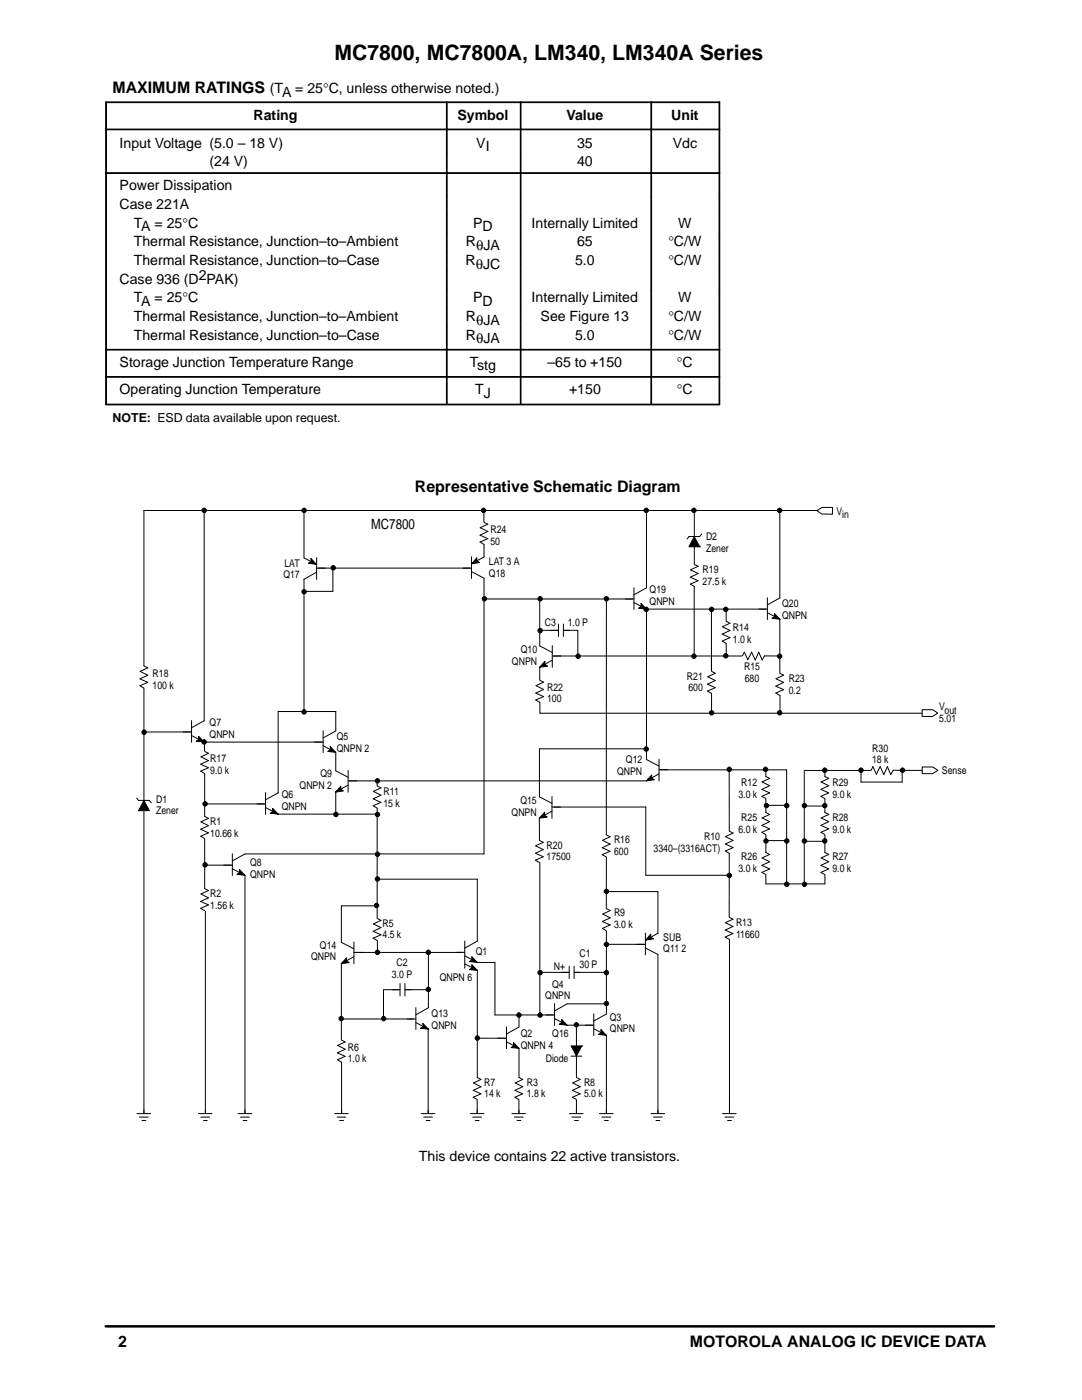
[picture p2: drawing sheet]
<svg xmlns="http://www.w3.org/2000/svg" width="216mm" height="279mm" viewBox="0 0 216 279" stroke-linecap="round" stroke-linejoin="round" font-family="sans-serif">
<path d="M21.1 264.7h177.2" fill="none" stroke="#000" stroke-width=".5"/>
<g fill="#000" stroke="#000" stroke-width=".2">
<path d="M21.1 20.3h.1v5.4h-.1z" fill-rule="evenodd"/>
<path d="M21.1 20.3h68v.2h-68z" fill-rule="evenodd"/>
<path d="M21.1 25.8h.1v4.9h-.1z" fill-rule="evenodd"/>
<path d="M21.1 25.8h68v.1h-68z" fill-rule="evenodd"/>
<path d="M21.1 30.8h.1v3.7h-.1z" fill-rule="evenodd"/>
<path d="M21.1 34.5h.1v4.8h-.1z" fill-rule="evenodd"/>
<path d="M21.1 34.5h68v.1h-68z" fill-rule="evenodd"/>
<path d="M21.1 39.3h.1v3.7h-.1z" fill-rule="evenodd"/>
<path d="M89.1 20.3h.1v5.4h-.1z" fill-rule="evenodd"/>
<path d="M89.1 20.3h14.7v.2h-14.7z" fill-rule="evenodd"/>
<path d="M89.1 25.8h.1v4.9h-.1z" fill-rule="evenodd"/>
<path d="M89.1 25.8h14.7v.1h-14.7z" fill-rule="evenodd"/>
<path d="M89.1 30.8h.1v3.7h-.1z" fill-rule="evenodd"/>
<path d="M89.1 34.5h.1v4.8h-.1z" fill-rule="evenodd"/>
<path d="M89.1 34.5h14.7v.1h-14.7z" fill-rule="evenodd"/>
<path d="M89.1 39.3h.1v3.7h-.1z" fill-rule="evenodd"/>
<path d="M103.8 20.3h.2v5.4h-.2z" fill-rule="evenodd"/>
<path d="M103.8 20.3h26.1v.2h-26.1z" fill-rule="evenodd"/>
<path d="M103.8 25.8h.2v4.9h-.2z" fill-rule="evenodd"/>
<path d="M103.8 25.8h26.1v.1h-26.1z" fill-rule="evenodd"/>
<path d="M103.8 30.8h.2v3.7h-.2z" fill-rule="evenodd"/>
<path d="M103.8 34.5h.2v4.8h-.2z" fill-rule="evenodd"/>
<path d="M103.8 34.5h26.1v.1h-26.1z" fill-rule="evenodd"/>
<path d="M103.8 39.3h.2v3.7h-.2z" fill-rule="evenodd"/>
<path d="M129.9 20.3h.1v5.4h-.1z" fill-rule="evenodd"/>
<path d="M129.9 20.3h13.7v.2h-13.7z" fill-rule="evenodd"/>
<path d="M129.9 25.8h.1v4.9h-.1z" fill-rule="evenodd"/>
<path d="M129.9 25.8h13.7v.1h-13.7z" fill-rule="evenodd"/>
<path d="M129.9 30.8h.1v3.7h-.1z" fill-rule="evenodd"/>
<path d="M129.9 34.5h.1v4.8h-.1z" fill-rule="evenodd"/>
<path d="M129.9 34.5h13.7v.1h-13.7z" fill-rule="evenodd"/>
<path d="M129.9 39.3h.1v3.7h-.1z" fill-rule="evenodd"/>
<path d="M143.5 20.3h.1v5.4h-.1z" fill-rule="evenodd"/>
<path d="M143.5 25.8h.1v4.9h-.1z" fill-rule="evenodd"/>
<path d="M143.5 30.8h.1v3.7h-.1z" fill-rule="evenodd"/>
<path d="M143.5 34.5h.1v4.8h-.1z" fill-rule="evenodd"/>
<path d="M143.5 39.3h.1v3.7h-.1z" fill-rule="evenodd"/>
<path d="M21.1 43h.1v3.7h-.1z" fill-rule="evenodd"/>
<path d="M21.1 46.7h.1v3.7h-.1z" fill-rule="evenodd"/>
<path d="M21.1 50.5h.1v3.7h-.1z" fill-rule="evenodd"/>
<path d="M21.1 54.2h.1v3.7h-.1z" fill-rule="evenodd"/>
<path d="M21.1 57.9h.1v3.7h-.1z" fill-rule="evenodd"/>
<path d="M89.1 43h.1v3.7h-.1z" fill-rule="evenodd"/>
<path d="M89.1 46.7h.1v3.7h-.1z" fill-rule="evenodd"/>
<path d="M89.1 50.5h.1v3.7h-.1z" fill-rule="evenodd"/>
<path d="M89.1 54.2h.1v3.7h-.1z" fill-rule="evenodd"/>
<path d="M89.1 57.9h.1v3.7h-.1z" fill-rule="evenodd"/>
<path d="M103.8 43h.2v3.7h-.2z" fill-rule="evenodd"/>
<path d="M103.8 46.7h.2v3.7h-.2z" fill-rule="evenodd"/>
<path d="M103.8 50.5h.2v3.7h-.2z" fill-rule="evenodd"/>
<path d="M103.8 54.2h.2v3.7h-.2z" fill-rule="evenodd"/>
<path d="M103.8 57.9h.2v3.7h-.2z" fill-rule="evenodd"/>
<path d="M129.9 43h.1v3.7h-.1z" fill-rule="evenodd"/>
<path d="M129.9 46.7h.1v3.7h-.1z" fill-rule="evenodd"/>
<path d="M129.9 50.5h.1v3.7h-.1z" fill-rule="evenodd"/>
<path d="M129.9 54.2h.1v3.7h-.1z" fill-rule="evenodd"/>
<path d="M129.9 57.9h.1v3.7h-.1z" fill-rule="evenodd"/>
<path d="M143.5 43h.1v3.7h-.1z" fill-rule="evenodd"/>
<path d="M143.5 46.7h.1v3.7h-.1z" fill-rule="evenodd"/>
<path d="M143.5 50.5h.1v3.7h-.1z" fill-rule="evenodd"/>
<path d="M143.5 54.2h.1v3.7h-.1z" fill-rule="evenodd"/>
<path d="M143.5 57.9h.1v3.7h-.1z" fill-rule="evenodd"/>
<path d="M21.1 61.6h.1v3.7h-.1z" fill-rule="evenodd"/>
<path d="M21.1 65.4h.1v4.3h-.1z" fill-rule="evenodd"/>
<path d="M21.1 69.7h.1v5.4h-.1z" fill-rule="evenodd"/>
<path d="M21.1 69.7h68v.2h-68z" fill-rule="evenodd"/>
<path d="M21.1 75.1h.1v5.6h-.1z" fill-rule="evenodd"/>
<path d="M21.1 75.1h68v.2h-68z" fill-rule="evenodd"/>
<path d="M89.1 61.6h.1v3.7h-.1z" fill-rule="evenodd"/>
<path d="M89.1 65.4h.1v4.3h-.1z" fill-rule="evenodd"/>
<path d="M89.1 69.7h.1v5.4h-.1z" fill-rule="evenodd"/>
<path d="M89.1 69.7h14.7v.2h-14.7z" fill-rule="evenodd"/>
<path d="M89.1 75.1h.1v5.6h-.1z" fill-rule="evenodd"/>
<path d="M89.1 75.1h14.7v.2h-14.7z" fill-rule="evenodd"/>
<path d="M103.8 61.6h.2v3.7h-.2z" fill-rule="evenodd"/>
<path d="M103.8 65.4h.2v4.3h-.2z" fill-rule="evenodd"/>
<path d="M103.8 69.7h.2v5.4h-.2z" fill-rule="evenodd"/>
<path d="M103.8 69.7h26.1v.2h-26.1z" fill-rule="evenodd"/>
<path d="M103.8 75.1h.2v5.6h-.2z" fill-rule="evenodd"/>
<path d="M103.8 75.1h26.1v.2h-26.1z" fill-rule="evenodd"/>
<path d="M129.9 61.6h.1v3.7h-.1z" fill-rule="evenodd"/>
<path d="M129.9 65.4h.1v4.3h-.1z" fill-rule="evenodd"/>
<path d="M129.9 69.7h.1v5.4h-.1z" fill-rule="evenodd"/>
<path d="M129.9 69.7h13.7v.2h-13.7z" fill-rule="evenodd"/>
<path d="M129.9 75.1h.1v5.6h-.1z" fill-rule="evenodd"/>
<path d="M129.9 75.1h13.7v.2h-13.7z" fill-rule="evenodd"/>
<path d="M143.5 61.6h.1v3.7h-.1z" fill-rule="evenodd"/>
<path d="M143.5 65.4h.1v4.3h-.1z" fill-rule="evenodd"/>
<path d="M143.5 69.7h.1v5.4h-.1z" fill-rule="evenodd"/>
<path d="M143.5 75.1h.1v5.6h-.1z" fill-rule="evenodd"/>
<path d="M21.1 80.7h122.5v.1h-122.5z" fill-rule="evenodd"/>
<path d="M62 111.4l1.1 1.2-1.6-.2 .6-.3z" fill-rule="evenodd"/>
<path d="M95.2 111.3l-.1 .6 .6 .4-1.6 .2z" fill-rule="evenodd"/>
<path d="M108.7 132v.6l.6 .3-1.6 .3z" fill-rule="evenodd"/>
<path d="M127.9 120.4l1.1 1.2-1.6-.2 .5-.4z" fill-rule="evenodd"/>
<path d="M154.5 122.4l1.1 1.2-1.6-.2 .6-.3z" fill-rule="evenodd"/>
<path d="M39.6 147l1.1 1.1-1.5-.2 .5-.3z" fill-rule="evenodd"/>
<path d="M65.9 149l1.1 1.1-1.6-.1 .5-.4z" fill-rule="evenodd"/>
<path d="M68 156.9v.6l.5 .3-1.5 .3z" fill-rule="evenodd"/>
<path d="M130 154.7v.6l.6 .3-1.6 .2z" fill-rule="evenodd"/>
<path d="M47.8 173.5l1.1 1.2-1.6-.2 .5-.3z" fill-rule="evenodd"/>
<path d="M54.4 161.3l1.1 1.2-1.6-.2 .5-.3z" fill-rule="evenodd"/>
<path d="M108.7 162.1v.6l.5 .4-1.6 .2z" fill-rule="evenodd"/>
<path d="M69.2 191.1l-.1 .7 .6 .3-1.6 .2z" fill-rule="evenodd"/>
<path d="M94.1 190.9l1.1 1.2-1.5-.2 .5-.3z" fill-rule="evenodd"/>
<path d="M84.4 204.2l1.1 1.2-1.6-.2 .5-.3z" fill-rule="evenodd"/>
<path d="M102.5 208.1l1.1 1.1-1.6-.1 .5-.4z" fill-rule="evenodd"/>
<path d="M112.1 203.4l1.1 1.2-1.6-.2 .5-.3z" fill-rule="evenodd"/>
<path d="M119.9 205.5l1.1 1.1-1.6-.2 .5-.3z" fill-rule="evenodd"/>
</g>
<g fill="none" stroke="#000" stroke-width=".2">
<path d="M40.7 101.9v41.9l-2.5 1.4M60.7 101.9v9.4l2.5 1.4M63.2 114.2l-2.5 1.4v26.4M63.2 113.4h30.9M63.2 111.3v4.3M66.4 113.4v4.6h-5.7M94.1 114.1l2.5 1.3v55h-47.7l-2.5 1.4M94.1 111.1v4.4M94.9 112.1l-.8 .4M96.6 101.9v2.3M96.6 108.6v2.5l-2.5 1.4M96.6 119.5h29.9"/>
<path d="M107.7 119.5v9.4l2.5 1.3M121 119.5v47.1M126.5 117.3v4.3M129 101.9v15.4l-2.5 1.4M138.5 117v13.9M138.5 101.9v10.7M153.1 119.3v4.3M155.6 101.9v17.4M155.6 119.3l-2.5 1.4M163 101.9l1.1-.6h2v1.3h-2.1zM163 101.9h-134.3v31M28.7 137.3v84.9"/>
<path d="M107.7 125.8h4M108.5 132.7l-.8 .4M110.2 131.8l-2.5 1.4v2.6M110.2 130.9h37.9M110.2 128.8v4.4M112.3 125.8h3v5.1M126.5 120.3l2.5 1.3M128.2 121.2l.8 .4M129 121.6v30l2.5 1.3M129 121.6h24.1M142 121.6v12M142 131.1v2.9"/>
<path d="M142 138.4v3.9M144.9 121.6v2.4M144.9 128.4v2.5M152.5 130.9h3.1M153.1 122.3l2.5 1.3-.8-.4M155.6 123.6v10.8M155.6 138.8v3.5M28.7 146.1h9.5M38.2 146.8l2.5 1.3M38.2 143.8v4.4M39.9 147.7l.8 .4M40.7 148.1h23.8"/>
<path d="M40.8 148.1v1.9M40.8 154.4v8.5M53 158.2v4.3M64.5 147.3l2.5-1.4v-3.9h-11.5v16.2l-2.5 1.4M64.5 148.8l2.5 1.3M64.5 145.8v4.4M66.2 149.7l.8 .4M67 153.8l2.5 1.3M67 150.1v3.7M67 158v4.5M67.8 157.6l-.8 .4M69.5 153.8v4.3"/>
<path d="M69.5 156.7l-2.5 1.4M75.3 155.8v1.1M107.7 140.2v2.1h76.3M110.1 159v4.3M129 149.4h-21.4v9.6l2.5 1.3M129.8 155.4l-.8 .4M131.5 154.4l-2.5 1.4h-59.5M131.5 151.5v4.4M131.5 153.6h1.7M131.8 153.6h25.2v22.8M145.5 153.6v12.3M152.8 153.6v22.8h11.8v-22.6"/>
<path d="M160.5 153.8v22.6M160.5 153.8h13.3M178.2 153.7l5.8 .1M180 153.7v2.4h-8.2v-2.3M184 141.6h2.1l1 .7-1 .7h-2.1zM184 153.1h2.2l.9 .6-1 .7h-2.1zM40.8 160.4h12.2M40.8 167.4v9.9M40.8 172.7h5.6M46.4 173.4l2.5 1.3-.8-.4M46.4 170.4v4.3M48.9 174.7v47.5"/>
<path d="M53 161.2l2.5 1.3M54.7 162.1l.8 .4M55.5 162.5h19.7M75.3 175.5h19.9v12.3l-2.5 1.4M75.3 161v22.3M107.7 172.1v30.5M108.5 162.8l-.8 .5M110.1 161.1h18.8v13.6h16.6M110.1 161.9l-2.5 1.4v4.4M121 177.9h10.3v8.3M121 171v10.3M145.5 170.3v12.8"/>
<path d="M152.9 167.8h4M152.9 160.7h4M160.5 167.9h4.1M160.5 160.9h4.1M41 181.7v40.5M68.1 188.1l2.5 1.3M68.9 191.9l-.8 .4v15.3M70.6 188v4.3M70.6 190.9l-2.5 1.4M75.2 180.8h-7.1v7.2M75.3 187.7v2.4M79.9 197.5h-3.4v5.9"/>
<path d="M80.6 197.5h4.9M85.5 190.1v11l-2.5 1.4M92.7 190.1h-22.1M92.7 190.8l2.5 1.3M92.7 187.8v5.4M94.4 191.7l.8 .4M95.2 193.7v21.3M95.2 192.1h3.6v10.5h11.9M107.7 194.1h6.1M114.5 194.1h6.5M121 185.8v16.6l-2.5 1.4M121 188.5h7.5"/>
<path d="M131.3 190.5v31.8M145.6 187.5v34.8M68.1 203.4h14.9M68.2 212v10.2M83 204.1l2.5 1.3-.8-.4M83 201.1v4.3M85.4 205.4v16.8M95.2 219.4v2.8M95.2 207.2h5.9M101.1 207.9l2.5 1.3M101.1 204.9v4.4M102.8 208.8l.8 .4"/>
<path d="M103.5 219.4v2.8M103.6 202.6v2.4l-2.5 1.4M103.6 209.2v5.8M110.7 203.3l2.5 1.3M110.7 200.3v4.4M112.4 204.2l.8 .4M113.2 204.6h5.3M115 204.6v10.4M115 219.4v2.8M118.5 205.3l2.5 1.3-.8-.4M118.5 202.3v4.4M121 206.6v15.6"/>
<path d="M121 200.3h-7.8l-2.5 1.4"/>
</g>
<path d="M148.2 130.1h4.3v1.7h-4.3z" fill="#fff"/>
<path d="M148.1 130.9l.4-.7 .7 1.5 .8-1.5 .7 1.5 .7-1.5 .7 1.5 .4-.8" fill="none" stroke="#000" stroke-width=".2"/>
<path d="M173.8 153h4.4v1.7h-4.4z" fill="#fff"/>
<path d="M173.8 153.8l.4-.8 .7 1.5 .7-1.5 .8 1.6 .7-1.6 .6 1.6 .5-.8" fill="none" stroke="#000" stroke-width=".2"/>
<path d="M27.8 133h1.7v4.3h-1.7z" fill="#fff"/>
<path d="M28.7 132.9l.8 .4-1.5 .7 1.5 .7-1.6 .8 1.6 .7-1.6 .7 .8 .4" fill="none" stroke="#000" stroke-width=".2"/>
<path d="M39.9 150h1.7v4.3h-1.7z" fill="#fff"/>
<path d="M40.8 150l.8 .3-1.5 .7 1.5 .8-1.6 .7 1.6 .7-1.6 .7 .8 .5" fill="none" stroke="#000" stroke-width=".2"/>
<path d="M39.9 163h1.7v4.3h-1.7z" fill="#fff"/>
<path d="M40.8 162.9l.8 .4-1.5 .7 1.5 .8-1.6 .7 1.6 .7-1.6 .7 .8 .5" fill="none" stroke="#000" stroke-width=".2"/>
<path d="M39.9 177.4h1.7v4.3h-1.7z" fill="#fff"/>
<path d="M40.8 177.3l.8 .4-1.5 .7 1.5 .8-1.6 .7 1.6 .7-1.6 .7 .8 .4" fill="none" stroke="#000" stroke-width=".2"/>
<path d="M74.3 183.3h1.7v4.4h-1.7z" fill="#fff"/>
<path d="M75.3 183.3l.7 .4-1.5 .7 1.5 .7-1.5 .8 1.5 .7-1.5 .6 .8 .5" fill="none" stroke="#000" stroke-width=".2"/>
<path d="M67.2 207.6h1.7v4.3h-1.7z" fill="#fff"/>
<path d="M68.1 207.6l.8 .3-1.5 .7 1.5 .8-1.6 .7 1.6 .7-1.6 .7 .8 .5" fill="none" stroke="#000" stroke-width=".2"/>
<path d="M94.3 215.1h1.7v4.3h-1.7z" fill="#fff"/>
<path d="M95.2 215l.8 .4-1.5 .7 1.5 .8-1.6 .7 1.6 .7-1.6 .7 .8 .4" fill="none" stroke="#000" stroke-width=".2"/>
<path d="M120.1 181.4h1.7v4.3h-1.7z" fill="#fff"/>
<path d="M121 181.3l.8 .4-1.5 .7 1.5 .8-1.6 .7 1.6 .7-1.6 .7 .8 .5" fill="none" stroke="#000" stroke-width=".2"/>
<path d="M106.7 167.8h1.7v4.3h-1.7z" fill="#fff"/>
<path d="M107.6 167.7l.8 .4-1.5 .7 1.5 .8-1.6 .7 1.6 .7-1.6 .7 .8 .4" fill="none" stroke="#000" stroke-width=".2"/>
<path d="M120.1 166.7h1.6v4.3h-1.6z" fill="#fff"/>
<path d="M121 166.6l.7 .4-1.5 .7 1.5 .8-1.5 .7 1.5 .7-1.5 .7 .8 .4" fill="none" stroke="#000" stroke-width=".2"/>
<path d="M144.6 183.1h1.7v4.3h-1.7z" fill="#fff"/>
<path d="M145.5 183.1l.8 .3-1.6 .7 1.6 .8-1.6 .7 1.6 .7-1.6 .7 .8 .5" fill="none" stroke="#000" stroke-width=".2"/>
<path d="M144.6 165.9h1.7v4.3h-1.7z" fill="#fff"/>
<path d="M145.5 165.9l.8 .4-1.5 .7 1.5 .7-1.6 .7 1.6 .8-1.6 .6 .8 .5" fill="none" stroke="#000" stroke-width=".2"/>
<path d="M151.9 155h1.7v4.3h-1.7z" fill="#fff"/>
<path d="M152.8 155l.8 .3-1.5 .8 1.5 .7-1.6 .7 1.6 .7-1.6 .7 .8 .5" fill="none" stroke="#000" stroke-width=".2"/>
<path d="M151.9 162.2h1.7v4.3h-1.7z" fill="#fff"/>
<path d="M152.8 162.2l.8 .3-1.5 .7 1.5 .8-1.6 .7 1.6 .7-1.6 .7 .8 .5" fill="none" stroke="#000" stroke-width=".2"/>
<path d="M151.9 170.2h1.7v4.3h-1.7z" fill="#fff"/>
<path d="M152.8 170.1l.8 .4-1.5 .7 1.5 .8-1.6 .7 1.6 .7-1.6 .7 .8 .5" fill="none" stroke="#000" stroke-width=".2"/>
<path d="M154.7 134.4h1.7v4.3h-1.7z" fill="#fff"/>
<path d="M155.6 134.4l.8 .3-1.6 .8 1.6 .7-1.6 .7 1.6 .7-1.6 .7 .8 .5" fill="none" stroke="#000" stroke-width=".2"/>
<path d="M144 124h1.7v4.4h-1.7z" fill="#fff"/>
<path d="M144.9 124l.8 .4-1.6 .7 1.6 .7-1.6 .8 1.6 .7-1.6 .6 .8 .5" fill="none" stroke="#000" stroke-width=".2"/>
<path d="M137.6 112.7h1.7v4.3h-1.7z" fill="#fff"/>
<path d="M138.5 112.6l.8 .4-1.5 .7 1.5 .8-1.6 .7 1.6 .7-1.6 .7 .8 .4" fill="none" stroke="#000" stroke-width=".2"/>
<path d="M106.8 135.8h1.7v4.3h-1.7z" fill="#fff"/>
<path d="M107.7 135.8l.8 .3-1.5 .7 1.5 .8-1.6 .7 1.6 .7-1.6 .7 .8 .5" fill="none" stroke="#000" stroke-width=".2"/>
<path d="M95.7 104.3h1.7v4.3h-1.7z" fill="#fff"/>
<path d="M96.6 104.2l.7 .4-1.5 .7 1.5 .8-1.5 .7 1.5 .7-1.5 .7 .8 .4" fill="none" stroke="#000" stroke-width=".2"/>
<path d="M74.3 156.9h1.7v4.3h-1.7z" fill="#fff"/>
<path d="M75.3 156.9l.7 .3-1.5 .7 1.5 .8-1.5 .7 1.5 .7-1.5 .7 .8 .5" fill="none" stroke="#000" stroke-width=".2"/>
<path d="M141.1 134h1.6v4.3h-1.6z" fill="#fff"/>
<path d="M142 134l.7 .4-1.5 .7 1.5 .7-1.5 .7 1.5 .7-1.5 .7 .8 .5M92.7 192.4l2.5 1.3" fill="none" stroke="#000" stroke-width=".2"/>
<g fill="#000" stroke="#000" stroke-width=".2">
<path d="M94.1 192.5l1.1 1.2-1.5-.2 .5-.4z" fill-rule="evenodd"/>
<circle cx="67" cy="162.5" r=".44"/>
</g>
<path d="M102.6 215.1h1.7v4.3h-1.7z" fill="#fff"/>
<path d="M103.6 215l.7 .4-1.5 .7 1.5 .8-1.6 .7 1.6 .7-1.6 .7 .9 .4" fill="none" stroke="#000" stroke-width=".2"/>
<path d="M114.1 215.1h1.7v4.3h-1.7z" fill="#fff"/>
<path d="M127.1 188.5h1.7M128.8 189.2l2.5 1.3M128.8 186.2v4.4M131.3 186.2l-2.5 1.4 .8-.4M115 215l.8 .4-1.5 .7 1.5 .8-1.6 .7 1.6 .7-1.6 .7 .8 .4" fill="none" stroke="#000" stroke-width=".2"/>
<path d="M129.9 186.4l-.1 .6 .6 .4-1.6 .2z" fill-rule="evenodd" fill="#000" stroke="#000" stroke-width=".2"/>
<path d="M163.7 155h1.7v4.3h-1.7z" fill="#fff"/>
<path d="M164.6 155l.8 .3-1.6 .8 1.6 .7-1.6 .7 1.6 .7-1.6 .7 .8 .5" fill="none" stroke="#000" stroke-width=".2"/>
<path d="M163.7 162.2h1.7v4.3h-1.7z" fill="#fff"/>
<path d="M164.6 162.2l.8 .3-1.6 .7 1.6 .8-1.6 .7 1.6 .7-1.6 .7 .8 .5" fill="none" stroke="#000" stroke-width=".2"/>
<path d="M163.7 170.2h1.7v4.3h-1.7z" fill="#fff"/>
<g fill="none" stroke="#000" stroke-width=".2">
<path d="M139.6 107.1h-2.1l-.4 .5M139.6 109.1h.1M140 106.6l-.4 .5M27.3 159.3l.3 .4h2.2l.4 .5M27.7 161.8h.1M164.6 170.1l.8 .4-1.6 .7 1.6 .8-1.6 .7 1.6 .7-1.6 .7 .8 .5M113.9 210.8h2.2M116.1 208.7h.1M27.3 222.2h2.8M27.8 222.9h1.8M28.3 223.6h.8M28.7 221.5v.7"/>
<path d="M39.6 222.2h2.7M40.1 222.9h1.7M40.6 223.6h.8M41 221.5v.7M47.5 222.2h2.7M48 222.9h1.7M48.5 223.6h.8M48.9 221.5v.7M66.8 222.2h2.7M67.3 222.9h1.7M67.8 223.6h.7M68.2 221.5v.7"/>
<path d="M84.1 222.2h2.7M84.5 222.9h1.8M85.1 223.6h.7M85.4 221.5v.7M93.8 222.2h2.8M94.3 222.9h1.8M94.8 223.6h.8M95.2 221.5v.7M102.2 222.2h2.7M102.6 222.9h1.8M103.2 223.6h.7M103.5 221.5v.7"/>
<path d="M113.6 222.2h2.8M114.1 222.9h1.8M114.6 223.6h.8M115 221.5v.7M119.6 222.2h2.7M120.1 222.9h1.8M120.6 223.6h.8M121 221.5v.7M129.9 222.2h2.7M130.4 222.9h1.7M130.9 223.6h.8M131.3 221.5v.7"/>
<path d="M144.2 222.2h2.7M144.7 222.9h1.7M145.2 223.6h.7M145.6 221.5v.7"/>
</g>
<g fill="#000" stroke="#000" stroke-width=".2">
<path d="M138.5 107.1l1.1 2h-2.1zM28.7 159.8l1.1 2h-2.1zM114 208.7h2.1l-1.1 2z"/>
<circle cx="40.7" cy="101.9" r=".44"/>
<circle cx="60.7" cy="101.9" r=".44"/>
<circle cx="60.7" cy="118.1" r=".44"/>
<circle cx="66.5" cy="113.3" r=".44"/>
<circle cx="96.5" cy="101.9" r=".44"/>
<circle cx="96.7" cy="119.5" r=".44"/>
<circle cx="107.8" cy="119.5" r=".44"/>
<circle cx="121" cy="119.5" r=".44"/>
<circle cx="128.9" cy="101.9" r=".44"/>
<circle cx="138.5" cy="101.9" r=".44"/>
<circle cx="155.6" cy="101.9" r=".44"/>
<circle cx="107.8" cy="125.9" r=".44"/>
<circle cx="115.4" cy="131" r=".44"/>
<circle cx="128.9" cy="121.6" r=".44"/>
<circle cx="138.5" cy="131" r=".44"/>
<circle cx="142" cy="121.6" r=".44"/>
<circle cx="144.8" cy="121.6" r=".44"/>
<circle cx="144.8" cy="130.9" r=".44"/>
<circle cx="155.6" cy="131" r=".44"/>
<circle cx="28.8" cy="146.1" r=".44"/>
<circle cx="40.7" cy="148.1" r=".44"/>
<circle cx="60.7" cy="142.1" r=".44"/>
<circle cx="75.3" cy="155.8" r=".44"/>
<circle cx="128.9" cy="149.5" r=".44"/>
<circle cx="142" cy="142.3" r=".44"/>
<circle cx="145.5" cy="153.5" r=".44"/>
<circle cx="152.8" cy="153.5" r=".44"/>
<circle cx="155.6" cy="142.3" r=".44"/>
<circle cx="164.6" cy="153.7" r=".44"/>
<circle cx="171.8" cy="153.7" r=".44"/>
<circle cx="180.1" cy="153.7" r=".44"/>
<circle cx="40.9" cy="172.6" r=".44"/>
<circle cx="40.9" cy="160.4" r=".44"/>
<circle cx="75.3" cy="170.5" r=".44"/>
<circle cx="75.3" cy="162.5" r=".44"/>
<circle cx="75.3" cy="175.4" r=".44"/>
<circle cx="121" cy="177.9" r=".44"/>
<circle cx="145.5" cy="174.7" r=".44"/>
<circle cx="152.8" cy="167.8" r=".44"/>
<circle cx="152.9" cy="160.8" r=".44"/>
<circle cx="157" cy="160.8" r=".44"/>
<circle cx="157" cy="167.8" r=".44"/>
<circle cx="157" cy="176.5" r=".44"/>
<circle cx="160.5" cy="160.8" r=".44"/>
<circle cx="160.5" cy="176.5" r=".44"/>
<circle cx="160.5" cy="167.8" r=".44"/>
<circle cx="164.6" cy="167.8" r=".44"/>
<circle cx="164.6" cy="160.8" r=".44"/>
<circle cx="75.1" cy="180.7" r=".44"/>
<circle cx="75.3" cy="190.1" r=".44"/>
<circle cx="85.5" cy="190.1" r=".44"/>
<circle cx="85.5" cy="197.5" r=".44"/>
<circle cx="107.8" cy="194.1" r=".44"/>
<circle cx="121" cy="188.5" r=".44"/>
<circle cx="121" cy="194.1" r=".44"/>
<circle cx="68.1" cy="203.3" r=".44"/>
<circle cx="76.6" cy="203.3" r=".44"/>
<circle cx="95.3" cy="207.2" r=".44"/>
<circle cx="103.5" cy="202.6" r=".44"/>
<circle cx="107.8" cy="202.6" r=".44"/>
<circle cx="115" cy="204.5" r=".44"/>
<circle cx="121" cy="200.3" r=".44"/>
</g>
<path d="M113.6 192.7h1v2.6h-1z" fill="#fff"/>
<path d="M112.1 194.1h1.5M113.6 192.8v2.5M114.6 192.8v2.5M114.6 194.1h1.2" fill="none" stroke="#000" stroke-width=".2"/>
<path d="M79.8 196.1h1v2.6h-1z" fill="#fff"/>
<path d="M78.3 197.5h1.5M79.8 196.3v2.5M80.8 196.3v2.5M80.8 197.5h1.2" fill="none" stroke="#000" stroke-width=".2"/>
<path d="M111.4 124.4h1v2.6h-1z" fill="#fff"/>
<path d="M109.9 125.8h1.5M111.4 124.5v2.5M112.4 124.5v2.5M112.4 125.8h1.2" fill="none" stroke="#000" stroke-width=".2"/>
<text font-size="4.2" x="66.7" y="11.9">MC7800, MC7800A, LM340, LM340A Series</text>
<g font-size="3.2">
<text x="22.5" y="18.6">MAXIMUM RATINGS</text>
<text x="82.8" y="98.2">Representative Schematic Diagram</text>
<text x="23.6" y="268.8">2</text>
<text x="137.7" y="268.9">MOTOROLA ANALOG IC DEVICE DATA</text>
</g>
<g font-size="2.8">
<text x="50.6" y="23.9">Rating</text>
<text x="53.8" y="18.6">(TA = 25°C, unless otherwise noted.)</text>
<text x="91.3" y="23.9">Symbol</text>
<text x="113" y="23.9">Value</text>
<text x="133.9" y="23.9">Unit</text>
<text x="23.9" y="29.5">Input Voltage (5.0 – 18 V)</text>
<text x="95" y="29.5">VI</text>
<text x="115.1" y="29.5">35</text>
<text x="134.2" y="29.5">Vdc</text>
<text x="115.1" y="33.2">40</text>
<text x="23.9" y="38">Power Dissipation</text>
<text x="23.9" y="41.7">Case 221A</text>
<text x="26.7" y="45.5">TA = 25°C</text>
<text x="94.4" y="45.5">PD</text>
<text x="106.1" y="45.5">Internally Limited</text>
<text x="135.3" y="45.5">W</text>
<text x="26.7" y="49.2">Thermal Resistance, Junction–to–Ambient</text>
<text x="26.7" y="52.9">Thermal Resistance, Junction–to–Case</text>
<text x="92.9" y="52.9">RθJC</text>
<text x="93" y="49.2">RθJA</text>
<text x="114.8" y="52.9">5.0</text>
<text x="115.1" y="49.2">65</text>
<text x="133.4" y="49.2">°C/W</text>
<text x="133.4" y="52.9">°C/W</text>
<text x="23.9" y="56.6">Case 936 (D2PAK)</text>
<text x="26.7" y="60.4">TA = 25°C</text>
<text x="26.7" y="64.1">Thermal Resistance, Junction–to–Ambient</text>
<text x="93" y="64.1">RθJA</text>
<text x="94.4" y="60.4">PD</text>
<text x="106.1" y="60.4">Internally Limited</text>
<text x="107.9" y="64.1">See Figure 13</text>
<text x="133.4" y="64.1">°C/W</text>
<text x="135.3" y="60.4">W</text>
<text x="26.7" y="67.8">Thermal Resistance, Junction–to–Case</text>
<text x="93" y="67.8">RθJA</text>
<text x="114.8" y="67.8">5.0</text>
<text x="133.4" y="67.8">°C/W</text>
<text x="23.9" y="73.2">Storage Junction Temperature Range</text>
<text x="93.8" y="73.2">Tstg</text>
<text x="109.2" y="73.2">–65 to +150</text>
<text x="135.1" y="73.2">°C</text>
<text x="23.9" y="78.7">Operating Junction Temperature</text>
<text x="94.8" y="78.7">TJ</text>
<text x="113.5" y="78.7">+150</text>
<text x="135.1" y="78.7">°C</text>
<text x="74.1" y="105.6">MC7800</text>
<text x="83.6" y="231.6">This device contains 22 active transistors.</text>
</g>
<text font-size="2.8" fill="#fff" x="23.9" y="33.2">Input Voltage (24 V)</text>
<text font-size="2.5" x="22.5" y="84.1">NOTE: ESD data available upon request.</text>
<g font-size="2.1">
<text x="97.9" y="106.4">R24</text>
<text x="140.9" y="107.8">D2</text>
<text x="166.9" y="102.7">V</text>
<text x="168.1" y="103.4">in</text>
<text x="56.8" y="113.1">LAT</text>
<text x="97.6" y="112.8">LAT 3 A</text>
<text x="97.9" y="108.8">50</text>
<text x="140.9" y="110.1">Zener</text>
<text x="56.5" y="115.4">Q17</text>
<text x="97.6" y="115.1">Q18</text>
<text x="129.6" y="118.3">Q19</text>
<text x="140.2" y="114.5">R19</text>
<text x="140.2" y="116.8">27.5 k</text>
<text x="108.7" y="124.9">C3</text>
<text x="113.3" y="124.9">1.0 P</text>
<text x="129.6" y="120.7">QNPN</text>
<text x="146.2" y="126">R14</text>
<text x="156.1" y="121.2">Q20</text>
<text x="156.1" y="123.6">QNPN</text>
<text x="103.9" y="130.3">Q10</text>
<text x="146.2" y="128.3">1.0 k</text>
<text x="30.5" y="135.1">R18</text>
<text x="30.5" y="137.4">100 k</text>
<text x="102.2" y="132.7">QNPN</text>
<text x="109.2" y="137.8">R22</text>
<text x="137.1" y="135.7">R21</text>
<text x="137.4" y="138">600</text>
<text x="148.5" y="133.8">R15</text>
<text x="148.6" y="136.1">680</text>
<text x="157.4" y="136.1">R23</text>
<text x="109.2" y="140.2">100</text>
<text x="157.4" y="138.5">0.2</text>
<text x="187.4" y="141.8">V</text>
<text x="188.5" y="142.5">out</text>
<text x="41.8" y="144.8">Q7</text>
<text x="41.8" y="147.2">QNPN</text>
<text x="67.2" y="147.6">Q5</text>
<text x="67.2" y="150">QNPN 2</text>
<text x="174.1" y="150">R30</text>
<text x="187.4" y="144.1">5.01</text>
<text x="42" y="152.1">R17</text>
<text x="42" y="154.4">9.0 k</text>
<text x="63.9" y="155.1">Q9</text>
<text x="123.1" y="154.7">QNPN</text>
<text x="124.9" y="152.4">Q12</text>
<text x="174" y="152.3">18 k</text>
<text x="188" y="154.5">Sense</text>
<text x="31.1" y="160.2">D1</text>
<text x="56.2" y="159.3">Q6</text>
<text x="56.2" y="161.7">QNPN</text>
<text x="59.8" y="157.4">QNPN 2</text>
<text x="76.5" y="158.8">R11</text>
<text x="76.5" y="161.1">15 k</text>
<text x="103.8" y="160.5">Q15</text>
<text x="147.3" y="159.3">3.0 k</text>
<text x="147.9" y="156.9">R12</text>
<text x="166.1" y="156.9">R29</text>
<text x="166.1" y="159.3">9.0 k</text>
<text x="31.1" y="162.5">Zener</text>
<text x="42" y="164.6">R1</text>
<text x="42" y="166.9">10.66 k</text>
<text x="102.1" y="162.9">QNPN</text>
<text x="140.5" y="167.7">R10</text>
<text x="147.3" y="166.3">6.0 k</text>
<text x="147.9" y="163.9">R25</text>
<text x="166.1" y="163.9">R28</text>
<text x="166.1" y="166.3">9.0 k</text>
<text x="49.9" y="172.8">Q8</text>
<text x="109.1" y="169.4">R20</text>
<text x="109.1" y="171.7">17500</text>
<text x="122.5" y="168.3">R16</text>
<text x="122.5" y="170.7">600</text>
<text x="130.4" y="170">3340–(3316ACT)</text>
<text x="147.9" y="171.7">R26</text>
<text x="166.1" y="171.7">R27</text>
<text x="42" y="179">R2</text>
<text x="49.9" y="175.2">QNPN</text>
<text x="147.3" y="174.1">3.0 k</text>
<text x="166.1" y="174.1">9.0 k</text>
<text x="42" y="181.3">1.56 k</text>
<text x="76.3" y="184.9">R5</text>
<text x="122.5" y="182.9">R9</text>
<text x="122.5" y="185.2">3.0 k</text>
<text x="146.9" y="184.8">R13</text>
<text x="62.1" y="191.6">QNPN</text>
<text x="63.8" y="189.3">Q14</text>
<text x="76.3" y="187.3">4.5 k</text>
<text x="94.9" y="190.6">Q1</text>
<text x="115.6" y="190.9">C1</text>
<text x="132.4" y="187.7">SUB</text>
<text x="132.4" y="190">Q11 2</text>
<text x="146.9" y="187.2">11660</text>
<text x="78.2" y="195.1">3.0 P</text>
<text x="79.1" y="192.8">C2</text>
<text x="87.7" y="195.8">QNPN 6</text>
<text x="110.2" y="197.1">Q4</text>
<text x="110.5" y="193.6">N+</text>
<text x="115.6" y="193.2">30 P</text>
<text x="86.1" y="202.9">Q13</text>
<text x="108.8" y="199.5">QNPN</text>
<text x="121.7" y="203.7">Q3</text>
<text x="69.4" y="209.7">R6</text>
<text x="86.1" y="205.3">QNPN</text>
<text x="103.9" y="206.9">Q2</text>
<text x="103.9" y="209.3">QNPN 4</text>
<text x="110.2" y="206.9">Q16</text>
<text x="121.7" y="206">QNPN</text>
<text x="69.4" y="212">1.0 k</text>
<text x="108.9" y="212">Diode</text>
<text x="96.6" y="216.7">R7</text>
<text x="96.6" y="219">14 k</text>
<text x="105.1" y="216.7">R3</text>
<text x="105.1" y="219">1.8 k</text>
<text x="116.5" y="216.7">R8</text>
<text x="116.5" y="219">5.0 k</text>
</g>
</svg>
